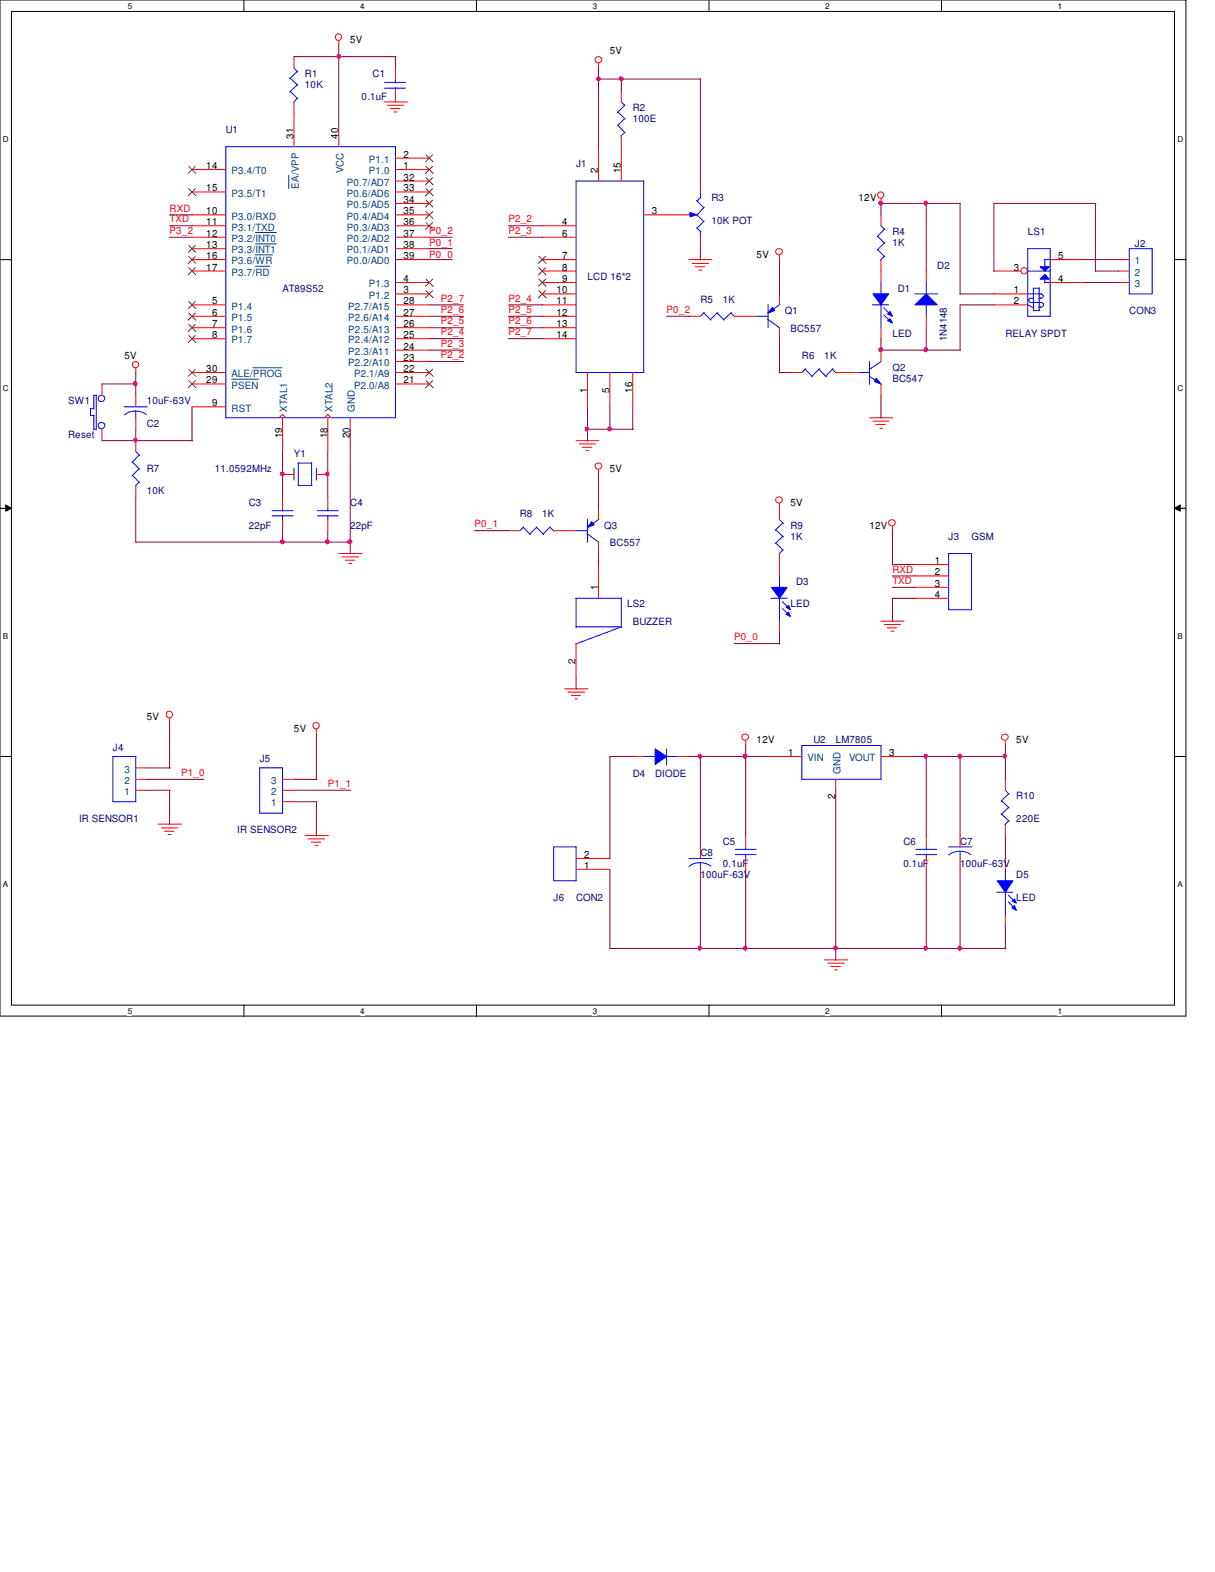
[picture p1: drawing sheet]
<svg xmlns="http://www.w3.org/2000/svg" width="216mm" height="279mm" viewBox="0 0 216 279" stroke-linecap="round" stroke-linejoin="round" font-family="sans-serif">
<path d="M0 0h210.7v180.6h-210.7zM2 2h206.7v176.6h-206.7z" fill="none" stroke="#000" stroke-width=".18"/>
<g fill="#fff">
<path d="M22.7 .3h.8v1.6h-.8z"/>
<path d="M22.7 178.9h.8v1.6h-.8z"/>
</g>
<path d="M43.3 0v2M43.3 178.6v2.1" fill="none" stroke="#000" stroke-width=".18"/>
<g fill="#fff">
<path d="M64 .3h.8v1.6h-.8z"/>
<path d="M64 178.9h.8v1.6h-.8z"/>
</g>
<path d="M84.7 0v2M84.7 178.6v2.1" fill="none" stroke="#000" stroke-width=".18"/>
<g fill="#fff">
<path d="M105.3 .3h.8v1.6h-.8z"/>
<path d="M105.3 178.9h.8v1.6h-.8z"/>
</g>
<path d="M126 0v2M126 178.6v2.1" fill="none" stroke="#000" stroke-width=".18"/>
<g fill="#fff">
<path d="M146.6 .3h.8v1.6h-.8z"/>
<path d="M146.6 178.9h.8v1.6h-.8z"/>
</g>
<path d="M167.3 0v2M167.3 178.6v2.1" fill="none" stroke="#000" stroke-width=".18"/>
<g fill="#fff">
<path d="M188 .3h.7v1.6h-.7z"/>
<path d="M188 178.9h.7v1.6h-.7z"/>
<path d="M.5 24h1v1.7h-1z"/>
<path d="M209.2 24h1v1.7h-1z"/>
<path d="M.5 68.2h1v1.6h-1z"/>
<path d="M209.2 68.2h1v1.6h-1z"/>
</g>
<path d="M0 46.1h2M208.7 46.1h2" fill="none" stroke="#000" stroke-width=".18"/>
<g fill="#fff">
<path d="M.5 112.4h.9v1.6h-.9z"/>
<path d="M209.2 112.4h.9v1.6h-.9z"/>
</g>
<path d="M0 90.3h2M1 89.7l1 .6-1 .5zM208.7 90.3l1-.6v1.1zM208.7 90.3h2" fill="none" stroke="#000" stroke-width=".18"/>
<path d="M1 89.7l1 .6-1 .5zM208.7 90.3l1-.6v1.1z" fill="#000"/>
<g fill="#fff">
<path d="M.5 156.5h.9v1.6h-.9z"/>
<path d="M209.2 156.5h.9v1.6h-.9z"/>
</g>
<path d="M0 134.5h2M208.7 134.5h2" fill="none" stroke="#000" stroke-width=".18"/>
<g fill="none" stroke="#f00" stroke-width=".18">
<path d="M60.2 7.3v.8M68.2 18.1h4.2M68.8 18.7h2.9M69.3 19.3h1.7M70 19.9h.5M106.3 11.3v.9M156.5 35.3v.9M122.4 46.1h4.1M123 46.8h2.9M123.5 47.4h1.7M124.2 48h.5M138.5 45.4v.8"/>
<path d="M198.7 46.1h2M198.7 48.2h2M198.7 50.2h2M24.1 65.4v.9M102.4 78.3h4M103 78.9h2.8M103.5 79.5h1.7M154.5 74.3h4.2M155.1 74.8h2.9M155.6 75.4h1.7M156.4 76.1h.4M60.2 98.4h4.1"/>
<path d="M60.8 99h3M61.4 99.6h1.6M104.1 80.1h.5M106.3 83.5v.9M138.5 89.5v.9M158.6 93.6v.8M62.1 100.2h.4M156.5 110.4h4.1M157.1 111h2.9M157.6 111.6h1.7M158.3 112.2h.5M30.1 127.7v.8"/>
<path d="M56.2 129.6v1M100.3 122.4h4.2M100.9 123h3M101.5 123.6h1.6M102.2 124.2h.4M132.5 131.7v.9M178.6 131.7v.9M28.1 146.5h4.2M28.7 147.2h2.9M29.2 147.7h1.7M29.9 148.3h.5M54.2 148.5h4.1"/>
<path d="M54.8 149.1h2.9M55.3 149.7h1.7M56 150.3h.5M146.5 170.6h4.1M147.2 171.2h2.8M147.7 171.8h1.7M148.3 172.4h.5"/>
<circle cx="60.1" cy="6.6" r=".58"/>
<circle cx="106.4" cy="10.6" r=".58"/>
<circle cx="156.5" cy="34.7" r=".57"/>
<circle cx="138.4" cy="44.7" r=".58"/>
<circle cx="24.1" cy="64.8" r=".57"/>
<circle cx="106.4" cy="82.8" r=".58"/>
<circle cx="138.4" cy="88.8" r=".58"/>
<circle cx="158.5" cy="92.9" r=".58"/>
<circle cx="30.1" cy="127" r=".58"/>
<circle cx="56.2" cy="129" r=".57"/>
<circle cx="132.4" cy="131" r=".58"/>
<circle cx="178.6" cy="131" r=".58"/>
</g>
<path d="M200.7 44.2h4v8h-4zM114.4 134.5h2.1M118.4 133.1v2.9M118.4 134.5h2.1" fill="none" stroke="#00f" stroke-width=".18"/>
<path d="M116.4 133.1l2 1.4-2 1.4z" fill-rule="evenodd" fill="#00f"/>
<g fill="none" stroke="#00f" stroke-width=".18">
<path d="M16 72.6h.7M16.1 72.6v1.3M16.1 73.8h.7M16.6 70.3h.5M16.7 70.3v2.4M16.7 73.8v2.6M17.1 70.2v6.1h-.5M52.2 83.2v2.1M52.9 82.3h2.5M53 82.3v4.1M53 86.3h2.5M55.4 82.2v4.1"/>
<path d="M56.2 83.2v2.1M116.4 133.1l2 1.4-2 1.4zM177.1 158.6h2.9M178.6 154.5v2.1M178.6 158.6v4"/>
<circle cx="18.1" cy="75.6" r=".58"/>
<circle cx="18.1" cy="70.8" r=".58"/>
</g>
<path d="M18.1 68.2v2.1M18.1 76.3v2M50.2 84.3h2M56.2 84.3h2.1M112.4 134.5h2M120.4 134.5h2" fill="none" stroke="#f00" stroke-width=".18"/>
<path d="M177.2 156.5h2.8l-1.4 2.1z" fill-rule="evenodd" fill="#00f"/>
<path d="M177.2 156.5h2.8l-1.4 2.1z" fill="none" stroke="#00f" stroke-width=".18"/>
<path d="M180.3 161l.3 .8-.8-.4z" fill-rule="evenodd" fill="#00f"/>
<path d="M180.3 161l.3 .8-.8-.4z" fill="none" stroke="#00f" stroke-width=".18"/>
<path d="M180.3 159.8l.3 .7-.8-.3z" fill-rule="evenodd" fill="#00f"/>
<path d="M152.5 66.2h2M154.5 66.9l2.1 1.4M154.5 64.3v4M156.5 64.3l-2.1 1.4M179.2 159.1l1.2 1.3M180.3 159.8l.3 .7-.8-.3zM179.2 160.3l1.2 1.2" fill="none" stroke="#00f" stroke-width=".18"/>
<path d="M178.6 152.6v1.9M178.6 162.6v2" fill="none" stroke="#f00" stroke-width=".18"/>
<path d="M155.7 67.2l.8 1-1.1-.4z" fill="#00f"/>
<path d="M155.7 67.2l.8 1-1.1-.4zM102.3 94.3h2.1M104.3 94.8l2 1.6M104.4 92.3v4.1M106.4 92.3l-2 1.4" fill="none" stroke="#00f" stroke-width=".18"/>
<path d="M150.5 66.2h2.1M156.5 62.2v2.1M156.5 68.2v2.1" fill="none" stroke="#f00" stroke-width=".18"/>
<path d="M105.2 92.7l.4 .6-1.2 .4z" fill="#00f"/>
<g fill="none" stroke="#00f" stroke-width=".18">
<path d="M51.6 13.9l1.3 1.3M51.6 16.3l1.3 1.2M52.2 12.1l.7 .7M52.8 12.7l-1.3 1.3M52.8 15.1l-1.3 1.2M52.8 17.4l-.6 .8M134.4 56.2h2.1M136.4 56.7l2.1 1.6M136.5 54.1v4.2M138.6 54.1l-2.1 1.5M143.1 65.6l1.3 1.4M143.2 65.5l-.7 .7"/>
<path d="M145.5 65.6l1.3 1.4M145.6 65.5l-1.3 1.4M147.9 65.6l.7 .7M148 65.5l-1.3 1.4M105.2 92.7l.4 .6-1.2 .4z"/>
</g>
<path d="M52.2 10.1v2M52.2 18.1v2M140.5 66.2h2M148.5 66.2h2M100.3 94.3h2.1M106.3 90.3v2.1M106.3 96.4v2" fill="none" stroke="#f00" stroke-width=".18"/>
<path d="M137.2 54.6l.5 .6-1.2 .4z" fill="#00f"/>
<g fill="none" stroke="#00f" stroke-width=".18">
<path d="M68.3 14.6h3.8M68.3 15.7h3.8M70.3 14.1v.6M70.3 15.6v.5M40.1 26.1h30.2v48.2h-30.2zM137.2 54.6l.5 .6-1.2 .4zM23.5 82.1l1.3 1.3M23.5 84.5l1.3 1.3M24.1 80.3l.7 .6M24.7 80.9l-1.2 1.3M24.7 83.3l-1.2 1.3M24.7 85.7l-.7 .7"/>
<path d="M56.4 91.7h3.7M56.4 90.8h3.7M58.3 90.3v.5M58.3 91.6v.8M93 93.7l1.2 1.3M93 93.6l-.6 .7M95.3 93.7l1.3 1.3M95.4 93.6l-1.3 1.3M97.7 93.7l.8 .7M97.8 93.6l-1.3 1.3M137.8 94.1l1.4 1.3M137.8 96.5l1.4 1.3"/>
<path d="M138.5 92.4l.7 .6M139.1 93l-1.3 1.2M139.1 95.3l-1.3 1.3M139.1 97.7l-.7 .8M168.6 98.4h4v10h-4zM102.3 106.3h8.1M102.4 106.3v5.2M102.4 111.4h8.1M110.4 106.3v5.1l-8.1 3.1M130.6 151.9h3.8M130.6 151h3.8M132.5 150.5v.5"/>
<path d="M132.5 151.8v.8M178 142.3l1.3 1.3M178 144.7l1.3 1.3M178.6 140.5l.7 .6M179.2 141.1l-1.3 1.3M179.2 143.5l-1.3 1.3M179.2 145.9l-.6 .7"/>
</g>
<g fill="none" stroke="#f00" stroke-width=".18">
<path d="M70.3 12.1v2M70.3 16.1v2M34.1 30.1h6M34.1 38.2h6M34.1 34.1h6M52.2 20.1v6M60.2 24.1v2M70.3 30.1h6M70.3 28.1h6M70.3 38.2h6M70.3 34.1h6M70.3 36.2h6"/>
<path d="M70.3 32.2h6M34.1 56.2h6M34.1 54.2h6M34.1 58.3h6M34.1 40.1h6M34.1 42.2h6M34.1 44.2h6M34.1 46.1h6M34.1 48.2h6M70.3 56.2h6M70.3 52.2h6M70.3 50.2h6"/>
<path d="M70.3 54.2h6M70.3 58.3h6M70.3 40.1h6M70.3 42.2h6M70.3 44.2h6M70.3 46.1h6M132.5 56.2h2M138.5 52.2v2M138.5 58.3v1.9M24.1 78.3v2M34.1 72.3h6M34.1 68.2h6"/>
<path d="M34.1 66.2h6M34.1 60.2h6M49.6 74.3l.6-.6 .6 .6M50.2 74.3v6M57.7 74.3l.6-.6 .5 .6M58.3 74.3v6M62.2 74.3v2M70.3 68.2h6M70.3 66.2h6M70.3 60.2h6M70.3 64.3h6M70.3 62.2h6"/>
<path d="M24.1 86.3v2M58.3 88.3v2M58.3 92.4v1.9M90.3 94.3h2.1M98.4 94.3h1.9M138.5 90.3v2.1M138.5 98.4v1.9M102.4 114.4v6M106.3 100.3v6M162.6 100.3h6M162.6 102.4h6M162.6 104.4h6"/>
<path d="M162.6 106.3h6M178.6 138.5v2M132.5 148.5v2M132.5 152.6v1.9M178.6 146.5v2"/>
</g>
<path d="M51.3 31.2v2.3M45.4 41.3h3.7M45.4 43.3h3.7M45.4 45.3h3M45.4 47.3h2.5M41.1 67.4h4.8M45 65.4h5.1" fill="none" stroke="#004080" stroke-width=".18"/>
<g fill="none" stroke="#804000" stroke-width=".18">
<path d="M33.5 29.5l1.3 1.3M33.5 33.5l1.3 1.3M34.7 29.5l-1.3 1.3M34.7 33.5l-1.3 1.3M75.7 29.5l1.3 1.3M75.7 27.5l1.3 1.3M75.7 39.5l1.3 1.3M75.7 37.6l1.3 1.3M75.7 35.6l1.3 1.2M75.7 33.5l1.3 1.3M75.7 31.6l1.3 1.3M76.9 29.5l-1.3 1.3"/>
<path d="M76.9 27.5l-1.3 1.3M76.9 39.5l-1.3 1.3M76.9 37.6l-1.3 1.3M76.9 35.6l-1.3 1.2M76.9 33.5l-1.3 1.3M76.9 31.6l-1.3 1.3M33.5 53.6l1.3 1.3M33.5 55.6l1.3 1.3M33.5 57.7l1.3 1.2M33.5 59.6l1.3 1.3M33.5 43.6l1.3 1.3M33.5 45.6l1.3 1.2"/>
<path d="M33.5 47.6l1.3 1.3M34.7 53.6l-1.3 1.3M34.7 55.6l-1.3 1.3M34.7 57.7l-1.3 1.2M34.7 59.6l-1.3 1.3M34.7 43.6l-1.3 1.3M34.7 45.6l-1.3 1.2M34.7 47.6l-1.3 1.3M75.7 51.6l1.3 1.3M75.7 49.6l1.3 1.3M76.9 51.6l-1.3 1.3M76.9 49.6l-1.3 1.3"/>
<path d="M33.5 67.6l1.3 1.3M33.5 65.6l1.3 1.3M34.7 67.6l-1.3 1.3M34.7 65.6l-1.3 1.3M75.7 67.6l1.3 1.3M75.7 65.6l1.3 1.3M76.9 67.6l-1.3 1.3M76.9 65.6l-1.3 1.3"/>
</g>
<path d="M122.6 37.8l1.3 .4-1.3 .3z" fill="#00f"/>
<g fill="none" stroke="#00f" stroke-width=".18">
<path d="M122.3 38.2h.6M122.6 37.8l1.3 .4-1.3 .3zM123.8 38.1l1.3 1.3M123.8 35.6l1.3 1.3M124.5 34v1.1M124.5 35.1l-.6 .6M125.1 39.3l-1.2 1.3M125.1 36.8l-1.2 1.4M123.8 40.5l.7 .6M124.5 41.1v1.1M22.1 72.3h4.1M24.1 73.1v1.2"/>
<path d="M26 73.7a3.3 3.3 0 0 0-3.9 0M98.4 150.5h4v6h-4z"/>
</g>
<path d="M120.4 38.2h2M124.5 32.2v1.9M124.5 42.2v2M24.1 70.3v2M24.1 74.3v2M102.4 154.5h6M102.4 152.6h6" fill="none" stroke="#f00" stroke-width=".18"/>
<path d="M185.7 48.8l.7 .8h-1.6z" fill="#00f"/>
<path d="M185.7 48.8l.7 .8h-1.6z" fill="none" stroke="#00f" stroke-width=".18"/>
<path d="M184.8 47.4h1.6l-.7 .8z" fill="#00f"/>
<g fill="none" stroke="#00f" stroke-width=".18">
<path d="M125.1 55.6l1.2 1.3M125.1 55.5l-.6 .7M127.4 55.6l1.3 1.3M127.5 55.5l-1.3 1.3M129.9 55.6l.7 .7M130 55.5l-1.4 1.3M182.5 54.2l.5 .2M182.6 48.2h4.1M182.6 52.2h2.5M182.6 44.2h4v12h-4zM183 54.4l.3 .1M183.2 53.8h1.9"/>
<path d="M183.4 54.6h.3M183.6 51.2h1.1M183.6 53h-.5a.37 .37 0 0 0-.3 .3 .37 .37 0 0 0 .1 .4l.2 .1M183.6 51.2v4.1M183.6 55.2h1.1M184.6 53h.4M184.6 54.6h.4M184.7 51.1v4.1M184.8 47.4h1.6l-.7 .8zM184.9 52.2l.3 .1 .2 .3-.2 .3h-.3M184.9 53.8a.4 .4 0 0 1 .5 .3 .4 .4 0 0 1-.5 .4M185.7 46.1v1.3"/>
<path d="M185.7 49.6v.7M185.7 46.1h1M185.7 50.2h1M137 106.3h2.9M138.5 102.4v2.1M138.5 106.3v4.2"/>
</g>
<g fill="none" stroke="#f00" stroke-width=".18">
<path d="M122.4 56.2h2.1M130.5 56.2h2M176.6 48.2h4.8M176.6 52.2h6M176.6 54.2h6M186.6 46.1h6.1M186.6 50.2h6.1"/>
<circle cx="182" cy="48.1" r=".57"/>
</g>
<path d="M137.1 104.4h2.8l-1.4 1.9z" fill-rule="evenodd" fill="#00f"/>
<path d="M137.1 104.4h2.8l-1.4 1.9z" fill="none" stroke="#00f" stroke-width=".18"/>
<path d="M140.1 108.8l.4 .8-.8-.4z" fill-rule="evenodd" fill="#00f"/>
<path d="M140.1 108.8l.4 .8-.8-.4z" fill="none" stroke="#00f" stroke-width=".18"/>
<path d="M139.7 108l.4-.4 .4 .8z" fill-rule="evenodd" fill="#00f"/>
<path d="M139 106.9l1.3 1.3M139 108.1l1.3 1.3M139.7 108l.4-.4 .4 .8z" fill="none" stroke="#00f" stroke-width=".18"/>
<path d="M138.5 100.3v2.1M138.5 110.4v2" fill="none" stroke="#f00" stroke-width=".18"/>
<path d="M162.6 54.2l2-2 1.9 2z" fill="#00f"/>
<g fill="none" stroke="#00f" stroke-width=".18">
<path d="M109.8 19.9l1.3 1.3M110.4 18.1l.7 .7M111 18.7l-1.3 1.3M102.4 32.2h12v34h-12zM109.8 22.3l1.3 1.3M111 21.1l-1.3 1.3M111 23.5l-.7 .7M155 54.2h2.9M156 42l1.2 1.3M156 44.4l1.2 1.2M156.5 50.2v2.1M156.5 54.2v4.1"/>
<path d="M156.5 40.1l.7 .7M157.1 40.7l-1.2 1.4M157.1 43.2l-1.2 1.3M157.1 45.6l-.6 .6M162.6 54.2l2-2 1.9 2zM162.6 52.2h4M164.6 50.1v2.1M164.6 54.1v2.1M48.3 91.7h3.8M48.3 90.8h3.8M50.2 90.3v.5M50.2 91.6v.8"/>
<path d="M20.1 134.5h4v8h-4zM46.1 136.5h4.1v8h-4.1zM142.5 132.5h14v6h-14zM122.4 152.6h4.1M124.5 153.3v1.3M126.3 153.9a3.3 3.3 0 0 0-3.9 .1M162.7 151.9h3.8M162.7 151h3.8M164.6 150.5v.5M164.6 151.8v.8M168.6 150.5h4.1M170.6 151.3v1.4"/>
<path d="M172.5 151.9a3.3 3.3 0 0 0-3.9 .1"/>
</g>
<g fill="none" stroke="#f00" stroke-width=".18">
<path d="M110.4 16.1v2M106.3 26.1v6.1M110.4 24.1v8.1M114.4 38.2h6M156.5 38.2v1.9M96.4 40.1h6M96.4 42.2h6M96.4 46.1h6M96.4 48.2h6M96.4 50.2h6M96.4 52.2h6M96.4 54.2h6"/>
<path d="M96.4 56.2h6M96.4 58.3h6M156.5 46.1v2.1M164.6 48.2v2M164.6 56.2v2.1M96.4 60.2h6M104.4 66.2v6.1M108.4 66.2v6.1M112.4 66.2v6.1M50.2 88.3v2M50.2 92.4v1.9M24.1 138.5h2"/>
<path d="M24.1 136.5h2M50.2 138.5h2M136.5 134.5h6M148.5 138.5v2M156.5 134.5h6.1M24.1 140.5h2M50.2 140.5h2M50.2 142.5h2M124.5 150.5v2.1M124.5 154.5v2M164.6 148.5v2M164.6 152.6v1.9"/>
<path d="M170.6 148.5v2M170.6 152.6v1.9"/>
</g>
<path d="M95.8 45.6l1.2 1.2M95.8 47.6l1.2 1.3M95.8 49.6l1.2 1.3M95.8 51.6l1.2 1.3M96.9 45.6l-1.2 1.2M96.9 47.6l-1.2 1.3M96.9 49.6l-1.2 1.3M96.9 51.6l-1.2 1.3" fill="none" stroke="#804000" stroke-width=".18"/>
<path d="M155.1 52.2h2.8l-1.4 2z" fill-rule="evenodd" fill="#00f"/>
<path d="M155.1 52.2h2.8l-1.4 2z" fill="none" stroke="#00f" stroke-width=".18"/>
<path d="M157.7 57l.5-.4 .4 .8z" fill-rule="evenodd" fill="#00f"/>
<path d="M157.7 57l.5-.4 .4 .8z" fill="none" stroke="#00f" stroke-width=".18"/>
<path d="M158.2 55.4l.4 .8-.9-.4z" fill-rule="evenodd" fill="#00f"/>
<path d="M157.1 54.7l1.2 1.3M157.1 56l1.2 1.2M158.2 55.4l.4 .8-.9-.4z" fill="none" stroke="#00f" stroke-width=".18"/>
<path d="M156.5 48.2v2M156.5 58.3v1.9" fill="none" stroke="#f00" stroke-width=".18"/>
<g fill="none" stroke="#800040" stroke-width=".18">
<path d="M52.2 10.1h18.2M60.2 8v16.2M70.3 10.1v2.1M106.3 14.1h18.2M106.3 12.1v14.1M110.4 14.1v2.1M124.5 14.1v18.2M30.1 38.2h4.1M164.6 36.2v12.1M170.6 36.2v16.1M170.7 36.2h-14.2v2.1M194.6 36.2v12.1"/>
<path d="M194.7 36.2h-18.1v12.1M30.1 42.2h4M30.1 40.1h4.1M76.3 42.2h4M76.3 56.2h6.1M76.3 58.3h6.1M76.3 54.2h6.1M76.3 46.1h4M76.3 44.2h4M90.3 42.2h6.1M90.3 40.1h6.1M90.3 56.2h6.1"/>
<path d="M90.3 58.3h6.1M90.3 54.2h6.1M118.4 56.2h4.1M124.5 44.2v2M138.5 46.1v6.2M164.6 58.3v4M170.6 52.2h6.1M176.7 54.2h-6.1v8.1M192.6 46.1h6.1M192.7 50.2h6.1M194.6 48.2h4.2M18.1 78.3h16.1"/>
<path d="M18.1 68.2h6.1M24.1 66.2v4.2M24.1 76.3v2.1M34.1 72.3v6.1M62.2 76.3v22.2M76.3 60.2h6.1M76.3 64.3h6.1M76.3 62.2h6.1M90.3 60.2h6.1M104.4 76.3h8.1M104.4 72.3v6.1M108.4 72.3v4.1"/>
<path d="M112.4 72.3v4.1M138.4 66.2h2.1M138.5 60.2v6.1M156.5 62.2h14.2M156.5 60.2v2.1M156.5 70.3v4M24.1 88.3v8.1M24.1 96.4h38.2M50.2 80.3v8.1M50.2 94.3v2.1M58.3 80.3v8.1M58.3 94.3v2.1"/>
<path d="M84.3 94.3h6.1M106.3 84.3v6.1M106.3 98.4v2M158.6 94.3v6.1M130.5 114.4h8.1M138.5 112.4v2.1M158.6 100.3h4M158.6 102.4h4M158.6 104.4h4M162.6 106.3h-4v4.2M26.1 136.5h4.1M26.1 138.5h10.1"/>
<path d="M30.1 128.4v8.2M52.2 138.5h4.1M56.2 130.5v8.1M102.4 120.4v2.1M112.5 134.5h-4.1v18.2M122.4 134.5h14.2M124.5 134.5v16.1M132.5 132.5v16.1M162.6 134.5h16.1M164.6 134.5v14.1M170.6 134.5v14.1M178.6 132.5v6.1"/>
<path d="M26.1 140.5h4.1M30.1 140.5v6.1M52.2 140.5h10.1M52.2 142.5h4.1M56.2 142.5v6.1M108.4 154.5v14.2M124.5 156.5v12.2M132.5 154.5v14.2M148.5 140.5v30.2M164.6 154.5v14.2M170.6 154.5v14.2M178.6 148.5v4.2"/>
<path d="M108.4 168.6h70.3M178.6 164.6v4.1"/>
</g>
<circle cx="60.2" cy="10" r=".36" fill="#f0f"/>
<circle cx="60.2" cy="10" r=".36" fill="none" stroke="#f0f" stroke-width=".18"/>
<circle cx="24" cy="78.2" r=".35" fill="#f0f"/>
<circle cx="24" cy="78.2" r=".35" fill="none" stroke="#f0f" stroke-width=".18"/>
<circle cx="104.3" cy="76.2" r=".36" fill="#f0f"/>
<circle cx="104.3" cy="76.2" r=".36" fill="none" stroke="#f0f" stroke-width=".18"/>
<circle cx="108.3" cy="76.2" r=".38" fill="#f0f"/>
<circle cx="108.3" cy="76.2" r=".38" fill="none" stroke="#f0f" stroke-width=".18"/>
<circle cx="132.4" cy="134.4" r=".36" fill="#f0f"/>
<circle cx="132.4" cy="134.4" r=".36" fill="none" stroke="#f0f" stroke-width=".18"/>
<circle cx="58.2" cy="84.2" r=".35" fill="#f0f"/>
<circle cx="58.2" cy="84.2" r=".35" fill="none" stroke="#f0f" stroke-width=".18"/>
<circle cx="170.6" cy="168.5" r=".38" fill="#f0f"/>
<circle cx="170.6" cy="168.5" r=".38" fill="none" stroke="#f0f" stroke-width=".18"/>
<circle cx="50.2" cy="84.2" r=".37" fill="#f0f"/>
<circle cx="50.2" cy="84.2" r=".37" fill="none" stroke="#f0f" stroke-width=".18"/>
<circle cx="110.4" cy="14" r=".38" fill="#f0f"/>
<circle cx="110.4" cy="14" r=".38" fill="none" stroke="#f0f" stroke-width=".18"/>
<circle cx="106.3" cy="14" r=".36" fill="#f0f"/>
<circle cx="106.3" cy="14" r=".36" fill="none" stroke="#f0f" stroke-width=".18"/>
<circle cx="170.6" cy="134.4" r=".38" fill="#f0f"/>
<circle cx="170.6" cy="134.4" r=".38" fill="none" stroke="#f0f" stroke-width=".18"/>
<circle cx="164.5" cy="134.4" r=".36" fill="#f0f"/>
<circle cx="164.5" cy="134.4" r=".36" fill="none" stroke="#f0f" stroke-width=".18"/>
<circle cx="178.5" cy="134.4" r=".36" fill="#f0f"/>
<circle cx="178.5" cy="134.4" r=".36" fill="none" stroke="#f0f" stroke-width=".18"/>
<circle cx="24" cy="68.2" r=".36" fill="#f0f"/>
<circle cx="24" cy="68.2" r=".36" fill="none" stroke="#f0f" stroke-width=".18"/>
<circle cx="132.4" cy="134.4" r=".36" fill="#f0f"/>
<circle cx="132.4" cy="134.4" r=".36" fill="none" stroke="#f0f" stroke-width=".18"/>
<circle cx="124.4" cy="134.4" r=".36" fill="#f0f"/>
<circle cx="124.4" cy="134.4" r=".36" fill="none" stroke="#f0f" stroke-width=".18"/>
<circle cx="156.5" cy="62.2" r=".38" fill="#f0f"/>
<circle cx="156.5" cy="62.2" r=".38" fill="none" stroke="#f0f" stroke-width=".18"/>
<circle cx="164.5" cy="62.2" r=".36" fill="#f0f"/>
<circle cx="164.5" cy="62.2" r=".36" fill="none" stroke="#f0f" stroke-width=".18"/>
<circle cx="156.5" cy="36.1" r=".38" fill="#f0f"/>
<circle cx="156.5" cy="36.1" r=".38" fill="none" stroke="#f0f" stroke-width=".18"/>
<circle cx="164.5" cy="36.1" r=".36" fill="#f0f"/>
<circle cx="164.5" cy="36.1" r=".36" fill="none" stroke="#f0f" stroke-width=".18"/>
<circle cx="148.5" cy="168.5" r=".38" fill="#f0f"/>
<circle cx="148.5" cy="168.5" r=".38" fill="none" stroke="#f0f" stroke-width=".18"/>
<circle cx="132.4" cy="168.5" r=".36" fill="#f0f"/>
<circle cx="132.4" cy="168.5" r=".36" fill="none" stroke="#f0f" stroke-width=".18"/>
<circle cx="50.2" cy="96.3" r=".38" fill="#f0f"/>
<circle cx="50.2" cy="96.3" r=".38" fill="none" stroke="#f0f" stroke-width=".18"/>
<circle cx="58.1" cy="96.3" r=".36" fill="#f0f"/>
<circle cx="58.1" cy="96.3" r=".36" fill="none" stroke="#f0f" stroke-width=".18"/>
<circle cx="62.2" cy="96.3" r=".38" fill="#f0f"/>
<circle cx="62.2" cy="96.3" r=".38" fill="none" stroke="#f0f" stroke-width=".18"/>
<circle cx="124.4" cy="168.5" r=".36" fill="#f0f"/>
<circle cx="124.4" cy="168.5" r=".36" fill="none" stroke="#f0f" stroke-width=".18"/>
<circle cx="164.5" cy="168.5" r=".36" fill="#f0f"/>
<circle cx="164.5" cy="168.5" r=".36" fill="none" stroke="#f0f" stroke-width=".18"/>
<g font-size="1.8">
<text x="62.2" y="7.6">5V</text>
<text x="108.4" y="9.7">5V</text>
<text x="52.2" y="24.6" transform="rotate(-90 52.2 24.6)">31</text>
<text x="60.1" y="24.6" transform="rotate(-90 60.1 24.6)">40</text>
<text x="71.7" y="28">2</text>
<text x="36.7" y="30.1">14</text>
<text x="36.7" y="34">15</text>
<text x="71.7" y="30.1">1</text>
<text x="71.7" y="34">33</text>
<text x="71.7" y="32.1">32</text>
<text x="106.3" y="30.7" transform="rotate(-90 106.3 30.7)">2</text>
<text x="110.3" y="30.7" transform="rotate(-90 110.3 30.7)">15</text>
<text x="152.6" y="35.7">12V</text>
<text x="36.7" y="38.1">10</text>
<text x="36.7" y="40">11</text>
<text x="71.7" y="40">36</text>
<text x="71.7" y="38.1">35</text>
<text x="71.7" y="36.1">34</text>
<text x="99.9" y="40">4</text>
<text x="115.8" y="38.1">3</text>
<text x="36.7" y="42.1">12</text>
<text x="36.7" y="44.1">13</text>
<text x="36.7" y="46.1">16</text>
<text x="71.7" y="46.1">39</text>
<text x="71.7" y="44.1">38</text>
<text x="71.7" y="42.1">37</text>
<text x="99.9" y="42.1">6</text>
<text x="99.9" y="46.1">7</text>
<text x="134.5" y="45.8">5V</text>
<text x="188" y="46.1">5</text>
<text x="36.7" y="48.1">17</text>
<text x="71.7" y="52.2">3</text>
<text x="71.7" y="50.1">4</text>
<text x="98.9" y="52.2">10</text>
<text x="99.9" y="48.1">8</text>
<text x="99.9" y="50.1">9</text>
<text x="180.2" y="48.1">3</text>
<text x="180.2" y="52.2">1</text>
<text x="188" y="50.1">4</text>
<text x="37.7" y="54.1">5</text>
<text x="37.7" y="56.1">6</text>
<text x="37.7" y="58.2">7</text>
<text x="71.7" y="58.2">26</text>
<text x="71.7" y="56.1">27</text>
<text x="71.7" y="54.1">28</text>
<text x="98.9" y="54.1">11</text>
<text x="98.9" y="56.1">12</text>
<text x="98.9" y="58.2">13</text>
<text x="180.2" y="54.1">2</text>
<text x="22.1" y="63.8">5V</text>
<text x="37.7" y="60.1">8</text>
<text x="71.7" y="64.2">23</text>
<text x="71.7" y="62.1">24</text>
<text x="71.7" y="60.1">25</text>
<text x="98.9" y="60.1">14</text>
<text x="36.7" y="68.2">29</text>
<text x="36.7" y="66.1">30</text>
<text x="71.7" y="68.2">21</text>
<text x="71.7" y="66.1">22</text>
<text x="104.3" y="69.8" transform="rotate(-90 104.3 69.8)">1</text>
<text x="108.3" y="69.8" transform="rotate(-90 108.3 69.8)">5</text>
<text x="112.4" y="69.8" transform="rotate(-90 112.4 69.8)">16</text>
<text x="37.7" y="72.2">9</text>
<text x="50.1" y="77.8" transform="rotate(-90 50.1 77.8)">19</text>
<text x="58.2" y="77.8" transform="rotate(-90 58.2 77.8)">18</text>
<text x="62.1" y="77.8" transform="rotate(-90 62.1 77.8)">20</text>
<text x="108.4" y="83.9">5V</text>
<text x="140.5" y="89.9">5V</text>
<text x="154.5" y="94">12V</text>
<text x="166.1" y="100.2">1</text>
<text x="106.3" y="104.9" transform="rotate(-90 106.3 104.9)">1</text>
<text x="166.1" y="102.3">2</text>
<text x="166.1" y="104.3">3</text>
<text x="166.1" y="106.3">4</text>
<text x="102.3" y="117.9" transform="rotate(-90 102.3 117.9)">2</text>
<text x="26.1" y="128">5V</text>
<text x="52.2" y="130">5V</text>
<text x="134.5" y="132.1">12V</text>
<text x="140" y="134.4">1</text>
<text x="158" y="134.4">3</text>
<text x="180.6" y="132.1">5V</text>
<text x="148.4" y="142.1" transform="rotate(-90 148.4 142.1)">2</text>
<text x="103.8" y="154.4">1</text>
<text x="103.8" y="152.5">2</text>
</g>
<g font-size="1.8" fill="#000080">
<text x="54.2" y="13.7">R1</text>
<text x="54.2" y="15.7">10K</text>
<text x="64.3" y="17.7">0.1uF</text>
<text x="66.2" y="13.7">C1</text>
<text x="40.1" y="23.7">U1</text>
<text x="112.4" y="19.7">R2</text>
<text x="112.4" y="21.7">100E</text>
<text x="102.4" y="29.7">J1</text>
<text x="126.4" y="35.7">R3</text>
<text x="126.4" y="39.8">10K POT</text>
<text x="158.6" y="41.7">R4</text>
<text x="182.6" y="41.7">LS1</text>
<text x="158.6" y="43.8">1K</text>
<text x="166.5" y="47.8">D2</text>
<text x="201.7" y="43.9">J2</text>
<text x="50.2" y="51.8">AT89S52</text>
<text x="104.4" y="49.8">LCD 16*2</text>
<text x="124.5" y="53.8">R5</text>
<text x="128.4" y="53.8">1K</text>
<text x="159.5" y="51.8">D1</text>
<text x="139.4" y="55.8">Q1</text>
<text x="140.5" y="59">BC557</text>
<text x="158.6" y="59.9">LED</text>
<text x="178.6" y="59.9">RELAY SPDT</text>
<text x="200.7" y="55.8">CON3</text>
<text x="142.5" y="63.8">R6</text>
<text x="146.5" y="63.8">1K</text>
<text x="158.6" y="65.9">Q2</text>
<text x="168.2" y="60.6" transform="rotate(-90 168.2 60.6)">1N4148</text>
<text x="12.1" y="71.9">SW1</text>
<text x="26.1" y="71.9">10uF-63V</text>
<text x="158.6" y="67.8">BC547</text>
<text x="12.1" y="77.9">Reset</text>
<text x="26.1" y="75.9">C2</text>
<text x="26.1" y="83.9">R7</text>
<text x="38.2" y="83.9">11.0592MHz</text>
<text x="52.2" y="81.3">Y1</text>
<text x="26.1" y="87.9">10K</text>
<text x="44.2" y="89.9">C3</text>
<text x="62.2" y="89.9">C4</text>
<text x="44.2" y="94">22pF</text>
<text x="62.2" y="94">22pF</text>
<text x="92.4" y="91.9">R8</text>
<text x="96.4" y="91.9">1K</text>
<text x="107.4" y="94">Q3</text>
<text x="140.5" y="94">R9</text>
<text x="140.5" y="95.9">1K</text>
<text x="168.6" y="95.9">J3</text>
<text x="172.6" y="95.9">GSM</text>
<text x="108.4" y="97.1">BC557</text>
<text x="111.4" y="107.9">LS2</text>
<text x="140.5" y="107.9">LED</text>
<text x="141.5" y="104">D3</text>
<text x="112.4" y="111.2">BUZZER</text>
<text x="20.1" y="133.4">J4</text>
<text x="46.1" y="135.5">J5</text>
<text x="144.5" y="132.1">U2</text>
<text x="148.5" y="132.1">LM7805</text>
<text x="112.4" y="138.1">D4</text>
<text x="116.4" y="138.1">DIODE</text>
<text x="180.6" y="142.1">R10</text>
<text x="14.1" y="146.1">IR SENSOR1</text>
<text x="42.2" y="148.1">IR SENSOR2</text>
<text x="180.6" y="146.1">220E</text>
<text x="124.5" y="152.1">C8</text>
<text x="128.4" y="150.1">C5</text>
<text x="128.4" y="154.2">0.1uF</text>
<text x="160.5" y="150.1">C6</text>
<text x="160.5" y="154.2">0.1uF</text>
<text x="170.6" y="150.1">C7</text>
<text x="170.6" y="154.2">100uF-63V</text>
<text x="98.4" y="160.2">J6</text>
<text x="102.4" y="160.2">CON2</text>
<text x="124.5" y="156.1">100uF-63V</text>
<text x="180.6" y="156.1">D5</text>
<text x="180.6" y="160.2">LED</text>
</g>
<g font-size="1.8" fill="#004080">
<text x="65.5" y="29">P1.1</text>
<text x="41.1" y="31">P3.4/T0</text>
<text x="41.1" y="35">P3.5/T1</text>
<text x="53.1" y="33.5" transform="rotate(-90 53.1 33.5)">EA/VPP</text>
<text x="61" y="30.8" transform="rotate(-90 61 30.8)">VCC</text>
<text x="61.6" y="35">P0.6/AD6</text>
<text x="61.6" y="33">P0.7/AD7</text>
<text x="65.5" y="31">P1.0</text>
<text x="41.1" y="39">P3.0/RXD</text>
<text x="41.1" y="41">P3.1/TXD</text>
<text x="61.6" y="41">P0.3/AD3</text>
<text x="61.6" y="39">P0.4/AD4</text>
<text x="61.6" y="37">P0.5/AD5</text>
<text x="41.1" y="43">P3.2/INT0</text>
<text x="41.1" y="45">P3.3/INT1</text>
<text x="41.1" y="47">P3.6/WR</text>
<text x="61.6" y="47">P0.0/AD0</text>
<text x="61.6" y="45">P0.1/AD1</text>
<text x="61.6" y="43">P0.2/AD2</text>
<text x="201.7" y="47">1</text>
<text x="41.1" y="49">P3.7/RD</text>
<text x="65.5" y="53.1">P1.2</text>
<text x="65.5" y="51.1">P1.3</text>
<text x="201.7" y="49">2</text>
<text x="201.7" y="51.1">3</text>
<text x="41.1" y="55">P1.4</text>
<text x="41.1" y="57.1">P1.5</text>
<text x="41.1" y="59.1">P1.6</text>
<text x="61.9" y="59.1">P2.5/A13</text>
<text x="61.9" y="57.1">P2.6/A14</text>
<text x="61.9" y="55">P2.7/A15</text>
<text x="41.1" y="61">P1.7</text>
<text x="61.9" y="65.1">P2.2/A10</text>
<text x="61.9" y="63.1">P2.3/A11</text>
<text x="61.9" y="61">P2.4/A12</text>
<text x="41.1" y="69.1">PSEN</text>
<text x="41.1" y="67.1">ALE/PROG</text>
<text x="62.9" y="69.1">P2.0/A8</text>
<text x="62.9" y="67.1">P2.1/A9</text>
<text x="41.1" y="73.2">RST</text>
<text x="51.1" y="73.2" transform="rotate(-90 51.1 73.2)">XTAL1</text>
<text x="59.1" y="73.2" transform="rotate(-90 59.1 73.2)">XTAL2</text>
<text x="63.1" y="73.2" transform="rotate(-90 63.1 73.2)">GND</text>
<text x="22.1" y="137.3">3</text>
<text x="143.5" y="135.3">VIN</text>
<text x="149.4" y="137.5" transform="rotate(-90 149.4 137.5)">GND</text>
<text x="150.9" y="135.3">VOUT</text>
<text x="22.1" y="141.3">1</text>
<text x="22.1" y="139.4">2</text>
<text x="48.2" y="143.3">1</text>
<text x="48.2" y="141.3">2</text>
<text x="48.2" y="139.4">3</text>
</g>
<g font-size="1.8" fill="#f00">
<text x="30.1" y="39.5">TXD</text>
<text x="30.1" y="37.6">RXD</text>
<text x="30.1" y="41.6">P3_2</text>
<text x="76.3" y="41.6">P0_2</text>
<text x="90.3" y="41.6">P2_3</text>
<text x="90.3" y="39.5">P2_2</text>
<text x="76.3" y="45.8">P0_0</text>
<text x="76.3" y="43.8">P0_1</text>
<text x="78.3" y="53.6">P2_7</text>
<text x="90.3" y="53.6">P2_4</text>
<text x="78.3" y="59.6">P2_4</text>
<text x="78.3" y="57.7">P2_5</text>
<text x="78.3" y="55.6">P2_6</text>
<text x="90.3" y="55.6">P2_5</text>
<text x="90.3" y="57.7">P2_6</text>
<text x="90.3" y="59.6">P2_7</text>
<text x="118.4" y="55.6">P0_2</text>
<text x="78.3" y="63.7">P2_2</text>
<text x="78.3" y="61.6">P2_3</text>
<text x="84.3" y="93.7">P0_1</text>
<text x="158.6" y="101.8">RXD</text>
<text x="158.6" y="103.8">TXD</text>
<text x="130.5" y="113.8">P0_0</text>
<text x="32.2" y="137.9">P1_0</text>
<text x="58.3" y="139.9">P1_1</text>
</g>
<g font-size="1.4">
<text x="22.7" y="1.5">5</text>
<text x="64" y="1.5">4</text>
<text x="105.3" y="1.5">3</text>
<text x="146.6" y="1.5">2</text>
<text x="188" y="1.5">1</text>
<text x=".5" y="25.3">D</text>
<text x="209.2" y="25.3">D</text>
<text x=".5" y="69.4">C</text>
<text x="209.2" y="69.4">C</text>
<text x=".5" y="113.6">B</text>
<text x="209.2" y="113.6">B</text>
<text x=".5" y="157.7">A</text>
<text x="209.2" y="157.7">A</text>
<text x="22.7" y="180.2">5</text>
<text x="64" y="180.2">4</text>
<text x="105.3" y="180.2">3</text>
<text x="146.6" y="180.2">2</text>
<text x="188" y="180.2">1</text>
</g>
</svg>
